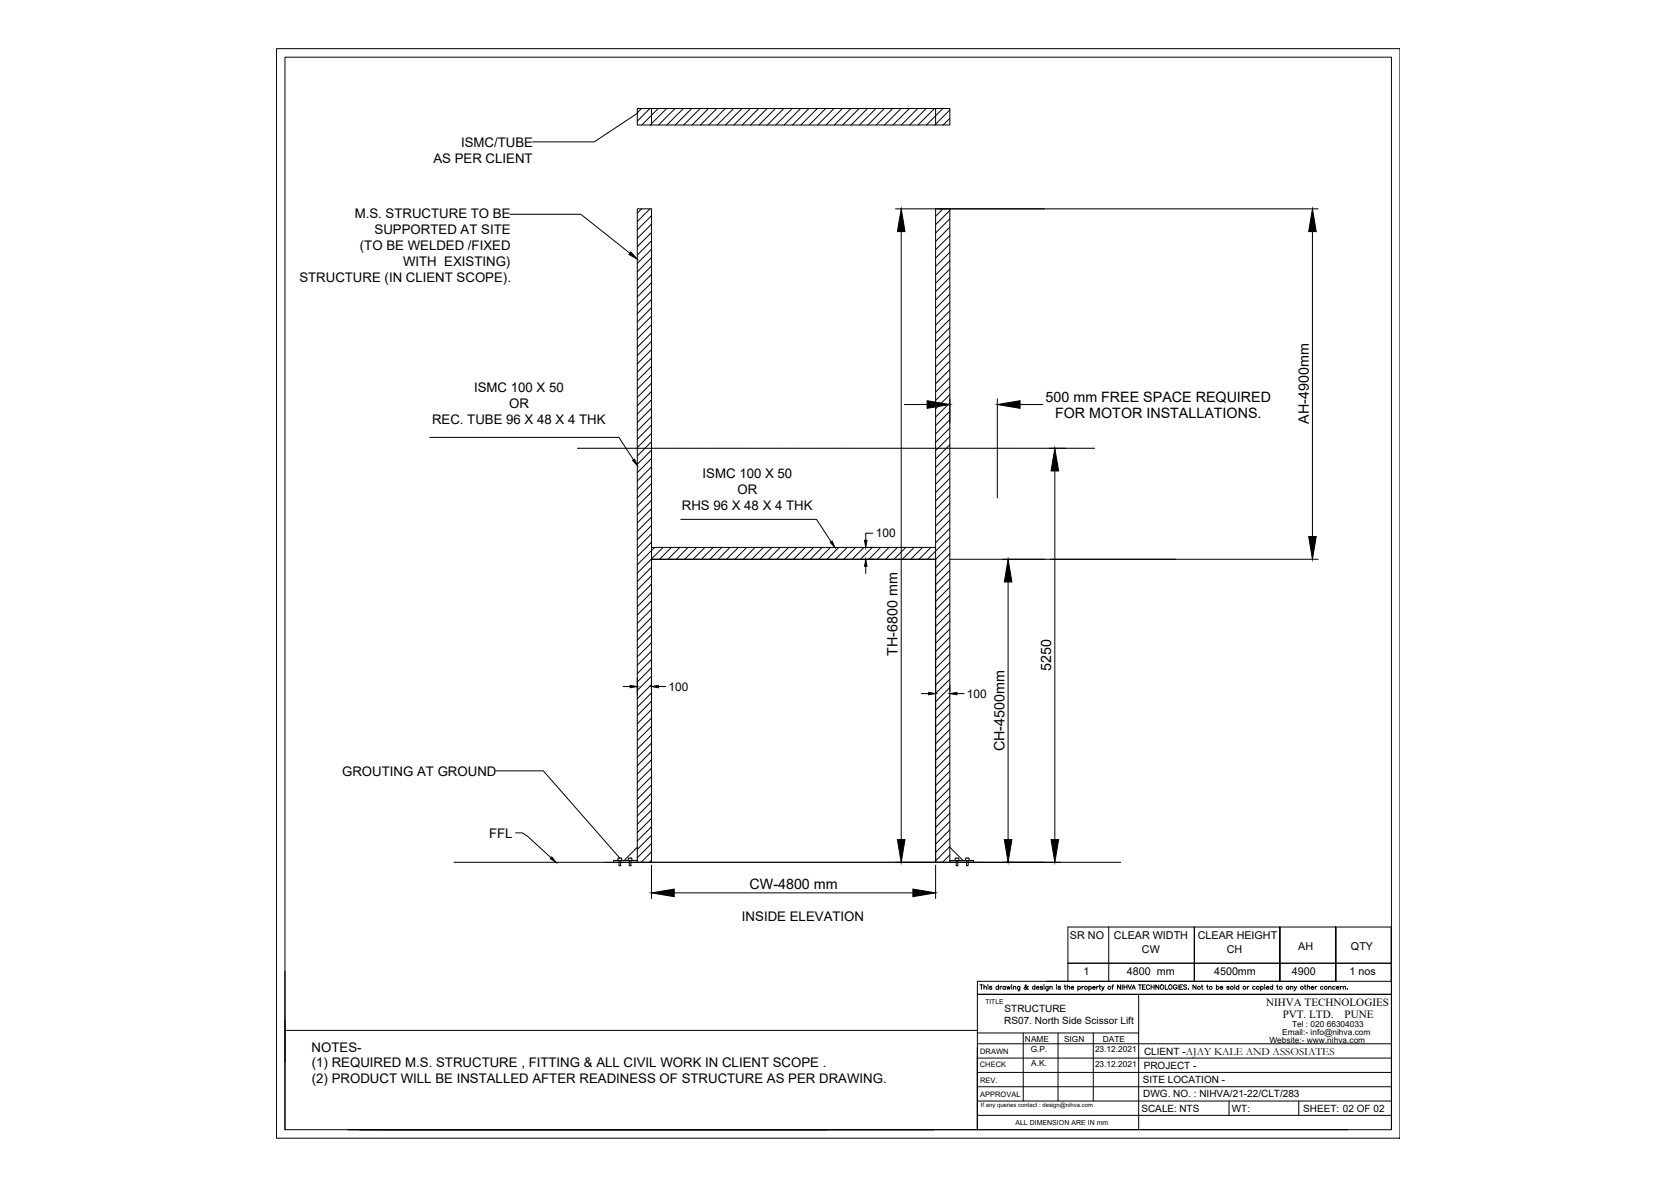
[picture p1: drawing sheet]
<svg xmlns="http://www.w3.org/2000/svg" width="594mm" height="420mm" viewBox="0 0 594 420" stroke-linecap="round" stroke-linejoin="round" font-family="sans-serif">
<!-- layer: at_Rect -->
<path d="M230.8 305.5v-107.4h100.6v107.4" fill="none" stroke="#000" stroke-width=".35"/>
<!-- layer: 0 -->
<path d="M230.8 305.5h100.6" fill="none" stroke="#a6a6a6" stroke-width=".35"/>
<g fill="none" stroke="#000" stroke-width=".35">
<path d="M97.9 17.2h398v386h-398zM101 20.3h391.9v379.9h-391.9zM225.8 38.4h110.7v5.9h-110.7zM227.3 38.4l-1.5 1.5M230.2 38.4l-4.4 4.5M230.8 38.4v5.9M233.2 38.4l-5.8 5.9M236.2 38.4l-5.9 5.9M239.1 38.4l-5.8 5.9M242.1 38.4l-5.9 5.9M245 38.4l-5.8 5.9M248 38.4l-5.8 5.9"/>
<path d="M251 38.4l-5.9 5.9M253.9 38.4l-5.8 5.9M256.9 38.4l-5.8 5.9M259.9 38.4l-5.9 5.9M262.8 38.4l-5.8 5.9M265.8 38.4l-5.8 5.9M268.8 38.4l-5.9 5.9M271.7 38.4l-5.8 5.9M274.7 38.4l-5.8 5.9M277.7 38.4l-5.9 5.9M280.6 38.4l-5.8 5.9M283.6 38.4l-5.8 5.9"/>
<path d="M286.6 38.4l-5.9 5.9M289.5 38.4l-5.8 5.9M292.5 38.4l-5.8 5.9M295.5 38.4l-5.9 5.9M298.4 38.4l-5.8 5.9M301.4 38.4l-5.8 5.9M304.4 38.4l-5.9 5.9M307.3 38.4l-5.8 5.9M310.3 38.4l-5.8 5.9M313.3 38.4l-5.9 5.9M316.2 38.4l-5.8 5.9M319.2 38.4l-5.8 5.9"/>
<path d="M322.2 38.4l-5.9 5.9M325.1 38.4l-5.8 5.9M328.1 38.4l-5.9 5.9M331.1 38.4l-5.9 5.9M331.4 38.4v5.9M334 38.4l-5.8 5.9M336.5 38.9l-5.4 5.4M225.7 40.2l-15.2 10.1h-21.9M336.5 41.9l-2.4 2.4M180.6 75.9h25.2l17.3 13.8M227.3 74l-1.5 1.5M230.3 74l-4.5 4.5"/>
<path d="M230.8 76.4l-5 5.1M230.8 79.4l-5 5M317.2 74h149.8M334.1 74l-2.7 2.6M336.5 74.5l-5.1 5.1M336.5 77.5l-5.1 5M230.8 82.4l-5 5M230.8 85.3l-5 5.1M230.8 88.3l-5 5M230.8 91.3l-5 5M230.8 94.2l-5 5.1M230.8 97.2l-5 5"/>
<path d="M319.3 82v215.4M336.5 80.5l-5.1 5M336.5 83.4l-5.1 5.1M336.5 86.4l-5.1 5M336.5 89.4l-5.1 5M336.5 92.3l-5.1 5.1M336.5 95.3l-5.1 5M336.5 98.3l-5.1 5M464.9 82v108.1M230.8 100.2l-5 5M230.8 103.1l-5 5.1M230.8 106.1l-5 5"/>
<path d="M230.8 109.1l-5 5M230.8 112l-5 5.1M230.8 115l-5 5M230.8 118l-5 5M336.5 101.2l-5.1 5.1M336.5 104.2l-5.1 5M336.5 107.2l-5.1 5M336.5 110.1l-5.1 5.1M336.5 113.1l-5.1 5M336.5 116.1l-5.1 5M336.5 119l-5.1 5.1M230.8 120.9l-5 5.1"/>
<path d="M230.8 123.9l-5 5M230.8 126.8l-5 5.1M230.8 129.8l-5 5M230.8 132.8l-5 5M230.8 135.7l-5 5.1M230.8 138.7l-5 5M336.5 122l-5.1 5M336.5 125l-5.1 5M336.5 127.9l-5.1 5M336.5 130.9l-5.1 5M336.5 133.8l-5.1 5.1M336.5 136.8l-5.1 5"/>
<path d="M336.5 139.8l-5.1 5M152.2 155h67l5.2 7.9M204.6 158.8h.2M204.9 158.8h.4M205.4 158.8h.4M205.9 158.8h.4M206.4 158.8h.4M206.9 158.8h.4M207.4 158.8h.4M207.9 158.8h.4M208.4 158.8h.4M208.9 158.8h.4"/>
<path d="M209.4 158.8h.4M209.9 158.8h.4M210.4 158.8h.4M210.9 158.8h.4M211.4 158.8h.4M211.9 158.8h.4M212.4 158.8h.4M212.9 158.8h.4M213.4 158.8h.4M213.9 158.8h.4M214.4 158.8h.4M214.9 158.8h.4"/>
<path d="M215.4 158.8h.4M215.9 158.8h.4M216.4 158.8h.4M216.9 158.8h.4M217.5 158.8h.4M218 158.8h.4M218.5 158.8h.4M219 158.8h.4M219.5 158.8h.4M220 158.8h.4M220.5 158.8h.4M221 158.8h.4"/>
<path d="M221.5 158.8h.4M222 158.8h.4M222.5 158.8h.4M223 158.8h.4M223.5 158.8h.4M224 158.8h.4M224.5 158.8h.4M225 158.8h.4M225.5 158.8h.4M226 158.8h.4M226.5 158.8h.4M227 158.8h.4"/>
<path d="M227.5 158.8h.4M228 158.8h.4M228.5 158.8h.4M229 158.8h.4M229.5 158.8h.4M230 158.8h.4M230.5 158.8h.4M230.8 156.5l-5 5M230.8 141.7l-5 5M230.8 144.6l-5 5.1M230.8 147.6l-5 5M230.8 150.6l-5 5"/>
<path d="M230.8 153.5l-5 5.1M230.8 159.5l-5 5M231 158.8h.4M231.5 158.8h.5M232 158.8h.4M232.6 158.8h.4M233.1 158.8h.4M233.6 158.8h.4M234.1 158.8h.4M234.6 158.8h.4M235.1 158.8h.4M235.6 158.8h.4"/>
<path d="M236.1 158.8h.4M236.6 158.8h.4M237.1 158.8h.4M237.6 158.8h.4M238.1 158.8h.4M238.6 158.8h.4M239.1 158.8h.4M239.6 158.8h.4M240.1 158.8h.4M240.6 158.8h.4M241.1 158.8h.4M241.6 158.8h.4"/>
<path d="M242.1 158.8h.4M242.6 158.8h.4M243.1 158.8h.4M243.6 158.8h.4M244.1 158.8h.4M244.6 158.8h.4M245.1 158.8h.4M245.6 158.8h.4M246.1 158.8h.4M246.6 158.8h.4M247.1 158.8h.5M247.6 158.8h.4"/>
<path d="M248.2 158.8h.4M248.7 158.8h.4M249.2 158.8h.4M249.7 158.8h.4M250.2 158.8h.4M250.7 158.8h.4M251.2 158.8h.4M251.7 158.8h.4M252.2 158.8h.4M252.7 158.8h.4M253.2 158.8h.4M253.7 158.8h.4"/>
<path d="M254.2 158.8h.4M254.7 158.8h.4M255.2 158.8h.4M255.7 158.8h.4M256.2 158.8h.4M256.7 158.8h.4M257.2 158.8h.4M257.7 158.8h.4M258.2 158.8h.4M258.7 158.8h.4M259.2 158.8h.4M259.7 158.8h.4"/>
<path d="M260.2 158.8h.4M260.7 158.8h.4M261.2 158.8h.4M261.7 158.8h.4M262.2 158.8h.4M262.7 158.8h.5M263.2 158.8h.4M263.8 158.8h.4M264.3 158.8h.4M264.8 158.8h.4M265.3 158.8h.4M265.8 158.8h.4"/>
<path d="M266.3 158.8h.4M266.8 158.8h.4M267.3 158.8h.4M267.8 158.8h.4M268.3 158.8h.4M268.8 158.8h.4M269.3 158.8h.4M269.8 158.8h.4M270.3 158.8h.4M270.8 158.8h.4M271.3 158.8h.4M271.8 158.8h.4"/>
<path d="M272.3 158.8h.4M272.8 158.8h.4M273.3 158.8h.4M273.8 158.8h.4M274.3 158.8h.4M274.8 158.8h.4M275.3 158.8h.4M275.8 158.8h.4M276.3 158.8h.4M276.8 158.8h.4M277.3 158.8h.4M277.8 158.8h.5"/>
<path d="M278.3 158.8h.5M278.9 158.8h.4M279.4 158.8h.4M279.9 158.8h.4M280.4 158.8h.4M280.9 158.8h.4M281.4 158.8h.4M281.9 158.8h.4M282.4 158.8h.4M282.9 158.8h.4M283.4 158.8h.4M283.9 158.8h.4"/>
<path d="M284.4 158.8h.4M284.9 158.8h.4M285.4 158.8h.4M285.9 158.8h.4M286.4 158.8h.4M286.9 158.8h.4M287.4 158.8h.4M287.9 158.8h.4M288.4 158.8h.4M288.9 158.8h.4M289.4 158.8h.4M289.9 158.8h.4"/>
<path d="M290.4 158.8h.4M290.9 158.8h.4M291.4 158.8h.4M291.9 158.8h.4M292.4 158.8h.4M292.9 158.8h.4M293.5 158.8h.4M293.9 158.8h.5M294.5 158.8h.4M295 158.8h.4M295.5 158.8h.4M296 158.8h.4"/>
<path d="M296.5 158.8h.4M297 158.8h.4M297.5 158.8h.4M298 158.8h.4M298.5 158.8h.4M299 158.8h.4M299.5 158.8h.4M300 158.8h.4M300.5 158.8h.4M301 158.8h.4M301.5 158.8h.4M302 158.8h.4"/>
<path d="M302.5 158.8h.4M303 158.8h.4M303.5 158.8h.4M304 158.8h.4M304.5 158.8h.4M305 158.8h.4M305.5 158.8h.4M306 158.8h.4M306.5 158.8h.4M307 158.8h.4M307.5 158.8h.4M308 158.8h.4"/>
<path d="M308.5 158.8h.4M309.1 158.8h.4M309.5 158.8h.5M310.1 158.8h.4M310.6 158.8h.4M311.1 158.8h.4M311.6 158.8h.4M312.1 158.8h.4M312.6 158.8h.4M313.1 158.8h.4M313.6 158.8h.4M314.1 158.8h.4"/>
<path d="M314.6 158.8h.4M315.1 158.8h.4M315.6 158.8h.4M316.1 158.8h.4M316.6 158.8h.4M317.1 158.8h.4M317.6 158.8h.4M318.1 158.8h.4M318.6 158.8h.4M319.1 158.8h.4M319.6 158.8h.4M320.1 158.8h.4"/>
<path d="M320.4 143.3h8M320.6 158.8h.4M321.1 158.8h.4M321.6 158.8h.4M322.1 158.8h.4M322.6 158.8h.4M323.1 158.8h.4M323.6 158.8h.4M324.1 158.8h.5M324.7 158.8h.4M325.2 158.8h.4M325.7 158.8h.4"/>
<path d="M326.2 158.8h.4M326.7 158.8h.4M327.2 158.8h.4M327.7 158.8h.4M328.2 158.8h.4M328.7 158.8h.4M329.2 158.8h.4M329.7 158.8h.4M330.2 158.8h.4M330.7 158.8h.4M331.2 158.8h.4M331.7 158.8h.4"/>
<path d="M332.2 158.8h.4M332.7 158.8h.4M333.2 158.8h.4M333.7 158.8h.4M334.2 158.8h.4M334.7 158.8h.4M335.2 158.8h.4M335.7 158.8h.4M336.2 158.8h.4M336.5 142.7l-5.1 5.1M336.5 145.7l-5.1 5M336.5 148.7l-5.1 5"/>
<path d="M336.5 151.6l-5.1 5.1M336.5 154.6l-5.1 5M336.5 157.6l-5.1 5M336.5 141.3v8.7M336.7 158.8h.4M337.2 158.8h.4M337.7 158.8h.4M338.2 158.8h.4M338.7 158.8h.4M339.2 158.8h.4M339.8 158.8h.4M340.3 158.8h.4"/>
<path d="M340.8 158.8h.4M341.3 158.8h.4M341.8 158.8h.4M342.3 158.8h.4M342.8 158.8h.4M343.3 158.8h.4M343.8 158.8h.4M344.3 158.8h.4M344.8 158.8h.4M345.3 158.8h.4M345.8 158.8h.4M346.3 158.8h.4"/>
<path d="M346.8 158.8h.4M347.3 158.8h.4M347.8 158.8h.4M348.3 158.8h.4M348.8 158.8h.4M349.3 158.8h.4M349.8 158.8h.4M350.3 158.8h.4M350.8 158.8h.4M351.3 158.8h.4M351.8 158.8h.4M352.3 158.8h.4"/>
<path d="M352.8 158.8h.4M353.3 141.3v35.1M353.3 158.8h.4M353.8 158.8h.4M354.3 158.8h.4M354.8 158.8h.4M355.4 158.8h.4M355.9 158.8h.4M356.4 158.8h.4M356.9 158.8h.4M357.4 158.8h.4M357.9 158.8h.4"/>
<path d="M358.4 158.8h.4M358.9 158.8h.4M359.4 158.8h.4M359.9 158.8h.4M360.4 158.8h.4M360.9 158.8h.4M361.4 143.3h8M361.4 158.8h.4M361.9 158.8h.4M362.4 158.8h.4M362.9 158.8h.4M363.4 158.8h.4"/>
<path d="M363.9 158.8h.4M364.4 158.8h.4M364.9 158.8h.4M365.4 158.8h.4M365.9 158.8h.4M366.4 158.8h.4M366.9 158.8h.4M367.4 158.8h.4M367.9 158.8h.4M368.4 158.8h.4M368.9 158.8h.4M369.4 158.8h.4"/>
<path d="M369.9 158.8h.4M370.4 158.8h.4M371 158.8h.4M371.5 158.8h6.4M378 158.8h.4M378.5 158.8h.4M379 158.8h.4M379.5 158.8h.4M380 158.8h.4M380.5 158.8h.4M381 158.8h.4M381.5 158.8h.4"/>
<path d="M382 158.8h.4M382.5 158.8h.4M383 158.8h.4M383.5 158.8h.4M384 158.8h.4M384.5 158.8h.4M385 158.8h.5M385.5 158.8h.4M386.1 158.8h.4M386.6 158.8h.4M387.1 158.8h.4M387.6 158.8h.2"/>
<path d="M230.8 162.4l-5 5.1M230.8 165.4l-5 5M230.8 168.4l-5 5M230.8 171.3l-5 5.1M230.8 174.3l-5 5M230.8 177.3l-5 5M336.5 160.5l-5.1 5.1M336.5 163.5l-5.1 5M336.5 166.5l-5.1 5M336.5 169.4l-5.1 5.1M336.5 172.4l-5.1 5M336.5 175.4l-5.1 5"/>
<path d="M336.5 178.3l-5.1 5.1M373.7 166.8v130.6M230.8 193.9v111.6M230.8 180.2l-5 5.1M230.8 183.2l-5 5M230.8 186.2l-5 5M230.8 189.1l-5 5.1M230.8 192.1l-5 5M231.9 193.9l-6.1 6.2M234.9 193.9l-9.1 9.2M237.8 193.9l-4.2 4.2M240.8 193.9l-4.2 4.2"/>
<path d="M241.1 184h48.1l5.2 7.9M243.8 193.9l-4.2 4.2M246.7 193.9l-4.2 4.2M249.7 193.9l-4.2 4.2M252.7 193.9l-4.2 4.2M255.6 193.9l-4.2 4.2M258.6 193.9l-4.2 4.2M261.6 193.9l-4.2 4.2M264.5 193.9l-4.2 4.2M267.5 193.9l-4.2 4.2M270.5 193.9l-4.2 4.2M273.4 193.9l-4.2 4.2"/>
<path d="M276.4 193.9l-4.2 4.2M279.4 193.9l-4.2 4.2M282.3 193.9l-4.2 4.2M285.3 193.9l-4.2 4.2M288.3 193.9l-4.2 4.2M291.2 193.9l-4.2 4.2M294.2 193.9l-4.2 4.2M297.2 193.9l-4.2 4.2M300.1 193.9l-4.2 4.2M303.1 193.9l-4.2 4.2M306.1 193.9l-4.2 4.2M307.4 198.1h2.3"/>
<path d="M307.4 193.9h2.3M309 193.9l-4.2 4.2M309.2 188.9h-2.5v2.5M312 193.9l-4.2 4.2M315 193.9l-4.2 4.2M317.9 193.9l-4.2 4.2M320.9 193.9l-4.2 4.2M323.8 193.9l-4.1 4.2M326.8 193.9l-4.2 4.2M329.8 193.9l-4.2 4.2M331.4 193.9v111.6M336.5 190.2l-8 7.9"/>
<path d="M336.5 181.3l-5.1 5M336.5 184.3l-5.1 5M336.5 187.2l-5.1 5.1M336.5 193.2l-5.1 5M336.5 196.1l-5.1 5.1M336.5 199.1l-5.1 5M336.5 198.1h130.5M230.8 201l-5 5M230.8 204l-5 5M230.8 206.9l-5 5.1M230.8 209.9l-5 5M230.8 212.9l-5 5"/>
<path d="M230.8 215.8l-5 5M230.8 218.8l-5 5M306.7 200.6v2.6M336.5 202.1l-5.1 5M336.5 205l-5.1 5.1M336.5 208l-5.1 5M336.5 211l-5.1 5M336.5 213.9l-5.1 5.1M336.5 216.9l-5.1 5M336.5 219.8l-5.1 5.1M357.1 206.2v91.2M230.8 221.7l-5 5.1"/>
<path d="M230.8 224.7l-5 5M230.8 227.7l-5 5M230.8 230.6l-5 5.1M230.8 233.6l-5 5M230.8 236.6l-5 5M230.8 239.5l-5 5.1M336.5 222.8l-5.1 5M336.5 225.8l-5.1 5M336.5 228.7l-5.1 5.1M336.5 231.7l-5.1 5M336.5 234.7l-5.1 5M336.5 237.6l-5.1 5.1"/>
<path d="M220.7 243.2h2.5M225.8 240.2v6M230.8 242.5l-5 5M230.8 245.5l-5 5M230.8 248.4l-5 5.1M230.8 251.4l-5 5M230.8 254.4l-5 5M230.8 257.3l-5 5.1M233.3 243.2h2.5M326.4 245.7h2.5M336.5 240.6l-5.1 5M336.5 243.6l-5.1 5"/>
<path d="M336.5 246.5l-5.1 5.1M336.5 249.5l-5.1 5M336.5 252.5l-5.1 5M336.5 255.4l-5.1 5.1M336.5 258.4l-5.1 5M336.5 242.7v2.1M339 245.7h2.5M175.6 273.1h16.9l27.1 30.9M230.8 260.3l-5 5M230.8 263.3l-5 5M230.8 266.2l-5 5.1M230.8 269.2l-5 5"/>
<path d="M230.8 272.2l-5 5M230.8 275.1l-5 5.1M230.8 278.1l-5 5M336.5 261.4l-5.1 5M336.5 264.3l-5.1 5.1M336.5 267.3l-5.1 5M336.5 270.3l-5.1 5M336.5 273.2l-5.1 5.1M336.5 276.2l-5.1 5M336.5 279.2l-5.1 5M182.6 295.1h2.5l1.8 1.2 8.3 7.6M230.8 281.1l-5 5"/>
<path d="M230.8 284l-5 5.1M230.8 287l-5 5M230.8 290l-5 5M230.8 292.9l-5 5.1M230.8 295.9l-5 5M230.8 298.9l-5 5M336.5 282.1l-5.1 5.1M336.5 285.1l-5.1 5M336.5 288.1l-5.1 5M336.5 291l-5.1 5.1M336.5 294l-5.1 5M336.5 297l-5.1 5"/>
<path d="M336.5 299.9l-5.1 5.1M160.8 305.5h236.2M218.9 304.2h1.3v.6h-.3v1.9h-.6v-1.9h-.4zM222.6 304.2h1.3v.6h-.4v1.9h-.6v-1.9h-.3zM225.8 304.8v-230.8h5v119.9h100.6v-119.9h5.1v231.5M225.8 304.8h-8.4v.7h6.7M225.8 304.8v.7M225.8 300.2l-4.7 4.6M230.8 306.5v11.8M230.8 301.8l-3.7 3.7M230.8 304.8l-.7 .7M238.8 316.3h84.6"/>
<path d="M331.4 306.5v11.8M336.5 304.8h8.4v.7h-8.4zM336.5 302.9l-2.6 2.6M336.5 300.2l4.6 4.6M338.4 304.2h1.3v.6h-.4v1.9h-.6v-1.9h-.3zM342 304.2h1.3v.6h-.3v1.9h-.6v-1.9h-.4zM392.8 328.4v19.2M423.1 328.4v19.2M473.2 328.4v19.2zM492.9 328.4v19.2zM101 344v56.2M347.1 348.9h1.1"/>
<path d="M347.7 348.9v1.6M348.6 349.7l.4-.3 .3 .1 .1 1M348.6 348.9v1.6M349.9 349h.1M350 349.5v1M351.4 349.7l-.3-.3-.6 .3 .8 .3v.4l-.8-.1M353.7 349.7a.51 .51 0 0 0-.7-.1 .51 .51 0 0 0 0 .7 .51 .51 0 0 0 .7 0M353.7 348.9v1.6M354.3 349.4v1.1M354.9 349.4l-.6 .5M356.1 349.7a.51 .51 0 0 0-.7-.1 .51 .51 0 0 0 0 .7 .51 .51 0 0 0 .7 0M356.1 349.4v1.1"/>
<path d="M356.7 349.4l.3 1.1 .3-1.1 .3 1.1 .3-1.1M358.3 349h.1M358.4 349.5v1M359 349.7l.4-.3 .4 .1v1M359 349.4v1.1M361.3 349.4l-.1 1.5h-.6M361.3 349.7a.51 .51 0 0 0-.8-.1 .51 .51 0 0 0 0 .7 .51 .51 0 0 0 .8 0M364.3 349.6l-.2-.2a.95 .95 0 0 1-1.3 .9v-.4l.8-.6-.2-.4-.2 .6 .7 .9 .4-.1M366.6 349.7a.51 .51 0 0 0-.7-.1 .51 .51 0 0 0 0 .7 .51 .51 0 0 0 .7 0M366.6 348.9v1.6M367.1 349.9h1a.51 .51 0 0 0-.6-.4 .51 .51 0 0 0-.5 .5 .51 .51 0 0 0 .5 .5l.6-.2M369.3 349.7l-.3-.3-.5 .3 .8 .3v.4l-.8-.1"/>
<path d="M369.8 349h.1M369.9 349.5v1M370.8 347.6h102.4M371.3 349.4l-.1 1.5h-.6M371.3 349.7a.51 .51 0 0 0-.7-.1 .51 .51 0 0 0 0 .7 .51 .51 0 0 0 .7 0M371.9 349.7l.4-.3 .4 .1 .1 1M371.9 349.4v1.1M374.2 349h.1M374.3 349.5v1M375.7 349.7l-.3-.3-.6 .3 .8 .3v.4l-.8-.1M377 349.4h.6M377.2 348.9v1.3l.4 .3"/>
<path d="M378.1 349.7l.4-.3 .3 .1 .1 1M378.1 348.9v1.6M378.3 347.6v-19.2h114.6v19.2M378.3 341.2h114.6M379.5 349.9h.9a.51 .51 0 0 0-.6-.4 .51 .51 0 0 0-.4 .5 .51 .51 0 0 0 .4 .5l.6-.2M381.8 349.7a.51 .51 0 0 1 .8-.1 .51 .51 0 0 1 0 .7 .51 .51 0 0 1-.8 0M381.8 349.4v1.6M383.3 349.4v1.1M383.9 349.4l-.6 .5M385.7 349.7a.51 .51 0 0 1 .8-.1 .51 .51 0 0 1 0 .7 .51 .51 0 0 1-.8 0M385.7 349.4v1.6M387.1 349.9h.9a.51 .51 0 0 0-.6-.4 .51 .51 0 0 0-.4 .5 .51 .51 0 0 0 .5 .5l.5-.2"/>
<path d="M388.5 349.4v1.1M389.1 349.4l-.6 .5M389.4 349.4h.5M389.6 348.9v1.3l.4 .3M390.3 349.4l.4 1.1 .5-1.1M390.7 350.5l-.5 .5M393.9 349.4h.5M394.5 348.9l-.4 .3v1.3M397 348.9v1.6l-1.1-1.6v1.6M397.6 348.9v1.6M398.2 348.9v1.6M398.2 349.7h1"/>
<path d="M399.2 348.9v1.6M399.6 348.9l.6 1.6 .6-1.6M401 350.5l.6-1.6 .6 1.6M401.2 350h.8M403.3 348.9h1.1M403.4 352.3h-57.2v47.9M403.8 348.9v1.6M404.7 349.7h.6M405.7 348.9h-1v1.6h1M407.2 349.3a.58 .58 0 0 0-.6-.4 .58 .58 0 0 0-.5 .6v.4a.58 .58 0 0 0 .5 .6 .58 .58 0 0 0 .6-.4M407.8 349.7h1M407.8 348.9v1.6"/>
<path d="M408.8 348.9v1.6M410.5 348.9v1.6l-1.1-1.6v1.6M412.8 348.9v1.6h.9M416.8 349.3a.59 .59 0 0 0-.7-.4 .59 .59 0 0 0-.4 .6v.4a.57 .57 0 0 0 .5 .6 .57 .57 0 0 0 .6-.6h-.4M417.3 348.9v1.6M417.9 349.7h.7M418.9 348.9h-1v1.6h1M420.4 349.1l-.4-.2-.7 .2 .2 .4 .9 .5-.4 .5-.7-.2M421 350.3h.1M423.7 348.9v1.6l-1.1-1.6v1.6M425.6 349.4h.5M425.8 348.9v1.3l.4 .3"/>
<path d="M427.4 349.4h.6M427.7 348.9v1.3l.3 .3M430.9 349.7a.51 .51 0 0 1 .8-.1 .51 .51 0 0 1 0 .7 .51 .51 0 0 1-.8 0M430.9 348.9v1.6M432.3 349.9h.9a.51 .51 0 0 0-.6-.4 .51 .51 0 0 0-.4 .5 .51 .51 0 0 0 .5 .5l.5-.2M435.4 349.7l-.3-.3-.5 .3 .8 .3v.4l-.8-.1M437.4 348.9v1.6M438.8 349.7a.51 .51 0 0 0-.7-.1 .51 .51 0 0 0 0 .7 .51 .51 0 0 0 .7 0M438.8 348.9v1.6M441.9 349.4v1.1M442.5 349.4l-.6 .5M444.6 349.7a.51 .51 0 0 0-.7-.1 .51 .51 0 0 0 0 .7 .51 .51 0 0 0 .7 0"/>
<path d="M446.6 349.7a.51 .51 0 0 1 .7-.1 .51 .51 0 0 1 0 .7 .51 .51 0 0 1-.7 0M446.6 349.4v1.6M448 349h.1M448 349.5v1M448.6 349.9h.9a.51 .51 0 0 0-.6-.4 .51 .51 0 0 0-.4 .5 .51 .51 0 0 0 .5 .5l.5-.2M450.8 349.7a.51 .51 0 0 0-.7-.1 .51 .51 0 0 0 0 .7 .51 .51 0 0 0 .7 0M450.8 348.9v1.6M452.3 349.4h.5M452.5 348.9v1.3l.4 .3M453.4 347.6v-19.2v19.2M456.6 349.7a.51 .51 0 0 0-.8-.1 .51 .51 0 0 0 0 .7 .51 .51 0 0 0 .8 0M456.6 349.4v1.1"/>
<path d="M457.2 349.7l.3-.3 .4 .1 .1 1M457.2 349.4v1.1M458.4 349.4l.5 1.1 .5-1.1M458.9 350.5l-.5 .5M462.1 349.4h.5M462.3 348.9v1.3l.4 .3M463.1 349.7l.4-.3 .4 .1 .1 1M463.1 348.9v1.6M464.5 349.9h.9a.51 .51 0 0 0-.6-.4 .51 .51 0 0 0-.4 .5 .51 .51 0 0 0 .5 .5l.5-.2M465.9 349.4v1.1M466.5 349.4l-.6 .5M468.7 349.7a.51 .51 0 0 0-.7-.1 .51 .51 0 0 0 0 .7 .51 .51 0 0 0 .7 0"/>
<path d="M470.7 349.7l.4-.3 .3 .1 .1 1M470.7 349.4v1.1M473 349.7a.51 .51 0 0 0-.8-.1 .51 .51 0 0 0 0 .7 .51 .51 0 0 0 .8 0M473.4 349.9h.9a.51 .51 0 0 0-.5-.4 .51 .51 0 0 0-.5 .5 .51 .51 0 0 0 .5 .5l.5-.2M474.8 349.4v1.1M475.5 349.4l-.7 .5M475.8 349.7l.4-.3 .4 .1 .1 1M475.8 349.4v1.1M477.4 350.3h.1M101 365h245.2M346.2 379.9h146.7M346.2 374.8h146.7"/>
<path d="M346.2 369.8h146.7M346.2 366h57.2M362.5 366v24.1M374.8 366v24.1M387.3 366v24.1M346.2 385h146.7M346.2 390.1h146.7M346.2 395.1h146.7M435.4 390.1v5M460.1 390.1v5M135.8 400.2h341.8M292.8 400.2h-169.6h169.6"/>
<path d="M330.9 400.2h-203.6h203.6M403.4 400.2v-47.9h89.5h-146.7v-4.7h146.7v52.6"/>
<circle cx="384.7" cy="349.9" r=".53"/>
<circle cx="393" cy="349.9" r=".53"/>
<circle cx="411.6" cy="349.6" r=".73"/>
<circle cx="414.6" cy="349.6" r=".73"/>
<circle cx="424.7" cy="349.9" r=".53"/>
<circle cx="428.9" cy="349.9" r=".53"/>
<circle cx="436.4" cy="349.9" r=".53"/>
<circle cx="440.8" cy="349.9" r=".53"/>
<circle cx="445.6" cy="349.9" r=".53"/>
<circle cx="453.7" cy="349.9" r=".52"/>
<circle cx="461.2" cy="349.9" r=".52"/>
<circle cx="469.7" cy="349.9" r=".52"/>
</g>
<g fill="#000" stroke="#000" stroke-width=".35">
<path d="M223.5 89.3l2.3 2.5-3-1.7zM319.3 74l1.3 8h-2.7zM464.9 74l1.4 8h-2.7zM328.4 142l8.1 1.3-8.1 1.4zM353.3 143.3l8.1-1.3v2.7zM224.1 163.1l.7-.4 1 2.2zM373.7 158.8l1.3 8h-2.7zM294.1 192.1l.7-.4 1 2.2zM306.3 191.4h.8l-.4 2.5zM463.6 190.1h2.7l-1.4 8zM306.7 198.1l.4 2.5h-.8zM357.1 198.1l1.4 8.1h-2.7z"/>
<path d="M223.2 242.8l2.6 .4-2.6 .4zM230.8 243.2l2.5-.4v.8zM328.9 245.3l2.5 .4-2.5 .4zM336.5 245.7l2.5-.4v.8zM317.9 297.4h2.7l-1.3 8.1zM355.8 297.4h2.7l-1.4 8.1zM372.3 297.4h2.7l-1.3 8.1zM195.5 303.6l1.5 1.9-2.1-1.3zM230.8 316.3l8-1.3v2.7zM323.4 315l8 1.3-8 1.4z"/>
</g>
<!-- layer: at_Entity -->
<path d="M214.2 305.5h134.1" fill="none" stroke="#595959" stroke-width=".35"/>
<g font-size="5.1">
<text x="370.4" y="142.2">500 mm FREE SPACE REQUIRED</text>
<text x="373.8" y="147.9">FOR MOTOR INSTALLATIONS.</text>
<text x="463.7" y="150.1" transform="rotate(-90 463.7 150.1)">AH-4900mm</text>
<text x="318" y="232.2" transform="rotate(-90 318 232.2)">TH-6800 mm</text>
<text x="372.4" y="237.8" transform="rotate(-90 372.4 237.8)">5250</text>
<text x="355.8" y="266.1" transform="rotate(-90 355.8 266.1)">CH-4500mm</text>
<text x="265.5" y="315">CW-4800 mm</text>
</g>
<g font-size="4.7">
<text x="163.3" y="52">ISMC/TUBE</text>
<text x="153.5" y="57.6">AS PER CLIENT</text>
<text x="125.7" y="77.2">M.S. STRUCTURE TO BE</text>
<text x="132.7" y="82.8">SUPPORTED AT SITE</text>
<text x="127.5" y="88.5">(TO BE WELDED /FIXED</text>
<text x="142.8" y="94.1">WITH EXISTING)</text>
<text x="106" y="99.8">STRUCTURE (IN CLIENT SCOPE).</text>
<text x="168" y="138.9">ISMC 100 X 50</text>
<text x="180.4" y="144.5">OR</text>
<text x="153" y="150.2">REC. TUBE 96 X 48 X 4 THK</text>
<text x="248.9" y="169.5">ISMC 100 X 50</text>
<text x="261.3" y="175.2">OR</text>
<text x="241.5" y="180.8">RHS 96 X 48 X 4 THK</text>
<text x="121.2" y="274.8">GROUTING AT GROUND</text>
<text x="173.3" y="296.7">FFL</text>
<text x="262.8" y="326.3">INSIDE ELEVATION</text>
<text x="110.4" y="372.5">NOTES-</text>
<text x="110.5" y="378.2">(1) REQUIRED M.S. STRUCTURE , FITTING &amp; ALL CIVIL WORK IN CLIENT SCOPE .</text>
<text x="110.5" y="383.8">(2) PRODUCT WILL BE INSTALLED AFTER READINESS OF STRUCTURE AS PER DRAWING.</text>
</g>
<g font-size="4.2">
<text x="310.3" y="190.4">100</text>
<text x="236.9" y="244.7">100</text>
<text x="342.6" y="247.2">100</text>
</g>
<g font-size="3.9">
<text x="448.5" y="356.4">NIHVA TECHNOLOGIES</text>
<text x="454.4" y="360.8">PVT. LTD.</text>
<text x="476.3" y="360.8">PUNE</text>
</g>
<g font-size="3.8">
<text x="379" y="332.5">SR NO</text>
<text x="394.6" y="332.5">CLEAR WIDTH</text>
<text x="424.3" y="332.5">CLEAR HEIGHT</text>
<text x="404.5" y="337.5">CW</text>
<text x="434.6" y="337.5">CH</text>
<text x="459.9" y="336.6">AH</text>
<text x="478.6" y="336.6">QTY</text>
<text x="383.9" y="345.5">1</text>
<text x="399.2" y="345.5">4800 mm</text>
<text x="430.1" y="345.5">4500mm</text>
<text x="457.6" y="345.5">4900</text>
<text x="478.1" y="345.5">1 nos</text>
</g>
<g font-size="3.5">
<text x="355.9" y="358.4">STRUCTURE</text>
<text x="355.8" y="362.6">RS07. North Side Scissor Lift</text>
<text x="405.3" y="373.6">CLIENT -AJAY KALE AND ASSOSIATES</text>
<text x="404.9" y="383.7">SITE LOCATION -</text>
<text x="405.2" y="378.6">PROJECT -</text>
<text x="405" y="388.7">DWG. NO. : NIHVA/21-22/CLT/283</text>
<text x="404.4" y="393.8">SCALE: NTS</text>
<text x="436.4" y="393.8">WT:</text>
<text x="461.7" y="393.8">SHEET: 02 OF 02</text>
</g>
<g font-size="3">
<text x="457.7" y="363.8">Tel : 020 66304033</text>
<text x="363.1" y="369">NAME</text>
<text x="376.9" y="369">SIGN</text>
<text x="390.7" y="369">DATE</text>
<text x="449.7" y="369.5">Website:- www.nihva.com</text>
<text x="454.3" y="366.7">Email:- info@nihva.com</text>
<text x="365.2" y="372.8">G.P.</text>
<text x="365.3" y="377.8">A.K.</text>
<text x="387.9" y="372.8">23.12.2021</text>
<text x="387.9" y="377.9">23.12.2021</text>
</g>
<g font-size="2.7">
<text x="347.1" y="377.9">CHECK</text>
<text x="347.2" y="373.4">DRAWN</text>
<text x="347.2" y="383.6">REV.</text>
<text x="347.2" y="388.6">APPROVAL</text>
</g>
<text font-size="2.5" x="359.7" y="398.5">ALL DIMENSION ARE IN mm</text>
<text font-size="2.4" x="349.1" y="355.8">TITLE</text>
<text font-size="2.1" x="347.5" y="392.3">If any queries contact : design@nihva.com</text>
</svg>
